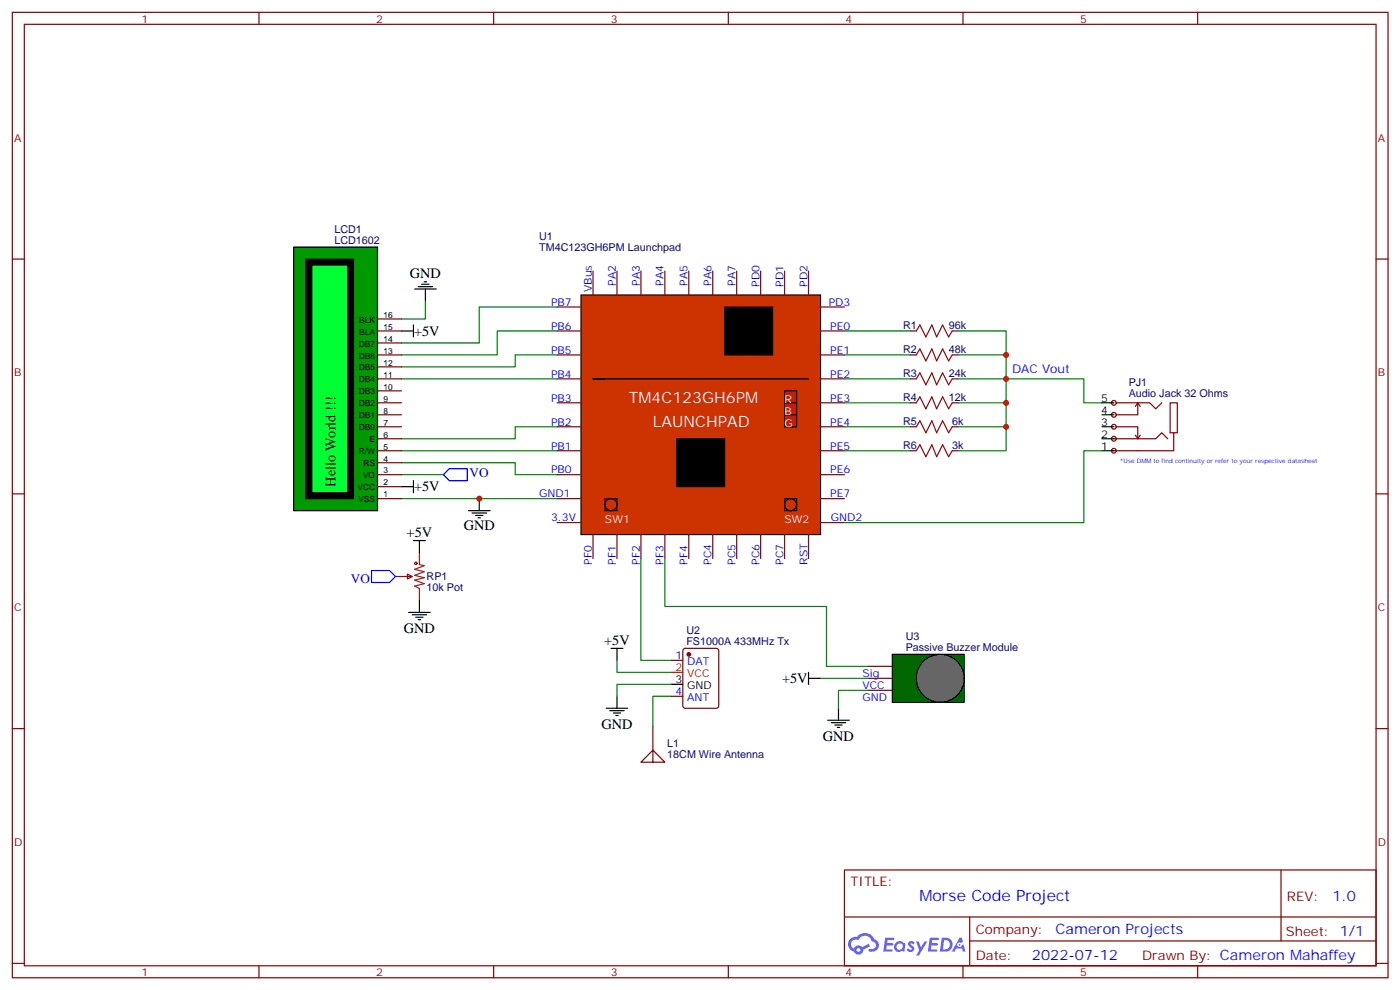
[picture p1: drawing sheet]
<svg xmlns="http://www.w3.org/2000/svg" width="413mm" height="292mm" viewBox="0 0 413 292" stroke-linecap="round" stroke-linejoin="round" font-family="sans-serif">
<g fill="none" stroke="#870000" stroke-width=".35">
<path d="M3.6 3.6h405.4v284.4h-405.4zM7.2 7.2h398.2v277.2h-398.2zM76.3 3.6v3.6M145.5 3.6v3.6M214.6 3.6v3.6M283.7 3.6v3.6M352.9 3.6v3.6M3.6 76.3h3.6M405.4 76.3h3.6M3.6 145.5h3.6M405.4 145.5h3.6M3.6 214.6h3.6"/>
<path d="M405.4 214.6h3.6M248.8 256.2h156.6v28.2h-156.6zM377.4 256.2v20.9M248.8 270.1h156.5M285.7 277.1h119.6M285.7 270.1v14.1M3.6 283.7h3.6M76.3 284.4v3.6M145.5 284.4v3.6M214.6 284.4v3.6M283.7 284.4v3.6M352.9 284.4v3.6"/>
<path d="M405.4 283.7h3.6"/>
</g>
<g fill="#5487ff">
<path d="M267.8 277.4a1.22 1.22 0 0 1 1.7 .3l-.4 .5a.47 .47 0 0 0-.3-.4 .47 .47 0 0 0-.5 .2l.2 .3a1.14 1.14 0 0 1 .7 1.7 1.14 1.14 0 0 1-1.9 0l-.2-.2 .5-.5 .7 .4a.29 .29 0 0 0 .4-.3 .29 .29 0 0 0-.3-.3 1.04 1.04 0 0 1-.6-1.7z"/>
<path d="M260.8 276.2h2.4l.3 .1-.1 .5-1.9 .1-.1 .9h1.5l.4 .3-.4 .4h-1.6l-.2 1.1h1.8l.1 .3-.1 .4h-2.7z"/>
<path d="M274 276.2h2.3l.3 .1-.1 .5-1.8 .1-.1 .9h1.5l.3 .3-.4 .4h-1.6l-.1 1.1h1.7l.2 .3-.2 .4h-2.6z"/>
<path d="M282.7 276.2h.7l.3 1.2-.6 .3a.69 .69 0 0 0-1 .3 .69 .69 0 0 0 .5 1 .69 .69 0 0 0 .8-.7l.5-.2 .6 2.2h-.8l-.2-.9h-1.8l-.5 .9h-.8z"/>
<path d="M269.9 277.2h.8l.6 1.9 1.1-1.9h.9l-2.6 4.2h-.8l.9-1.5z"/>
<path d="M277.5 276.2l-.6 4.1h1.3a2.11 2.11 0 0 0 2.5-2.1 2.11 2.11 0 0 0-2.5-2zM278.2 276.9a1.39 1.39 0 0 1 1.7 1.4 1.39 1.39 0 0 1-1.8 1.3h-.3z"/>
<path d="M263.8 277.8a1.54 1.54 0 0 0-.1 2.1 1.54 1.54 0 0 0 2.2 .2l.6 .2 .3-2.3-.2-.2-.4-.1a1.49 1.49 0 0 0-2.4 .1zM264.1 278.8a.94 .94 0 0 1 1.8 0 .94 .94 0 0 1-1.8 0z"/>
<path d="M250.5 276.5a2.18 2.18 0 0 0 1.1 3.7 1.44 1.44 0 0 0 1.6 1 1.44 1.44 0 0 0 1.2-1.5l2-1-.5-.8-1.9 1a1.47 1.47 0 0 0-2.4 .5 1.39 1.39 0 0 1-.7-2 1.39 1.39 0 0 1 2-.5 2.12 2.12 0 0 1 2.2-1.3 2.12 2.12 0 0 1 1.9 1.7 1.14 1.14 0 0 1 1.1 1.4 1.14 1.14 0 0 1-1.7 .8 .43 .43 0 0 0-.5 .3 .43 .43 0 0 0 .4 .5 1.98 1.98 0 0 0 2.5-1.2 1.98 1.98 0 0 0-1.2-2.5 3.1 3.1 0 0 0-5.3-.7l-.9 .1zM252.4 279.8a.55 .55 0 0 1 1.1 0 .55 .55 0 0 1-1.1 0z"/>
<circle cx="282.7" cy="278.3" r=".26"/>
</g>
<path d="M171.2 86.9h70.6v70.5h-70.6z" fill="#c30" stroke="#000" stroke-width=".35"/>
<g fill="none" stroke="#870000" stroke-width=".35">
<path d="M174.7 79.8v7.1M181.8 79.8v7.1M188.8 79.8v7.1M195.9 79.8v7.1M203 79.8v7.1M210 79.8v7.1M217.1 79.8v7.1M224.1 79.8v7.1M231.2 79.8v7.1M238.2 79.8v7.1M164.1 97.5h7.1M164.1 90.4h7.1"/>
<path d="M241.8 97.5h7M241.8 90.4h7M164.1 104.5h7.1M164.1 111.6h7.1M164.1 118.6h7.1M241.8 104.5h7M241.8 111.6h7M241.8 118.6h7M164.1 125.7h7.1M164.1 132.8h7.1M164.1 139.8h7.1M241.8 125.7h7"/>
<path d="M241.8 132.8h7M241.8 139.8h7M164.1 146.9h7.1M164.1 153.9h7.1M174.7 157.4v7.1M181.8 157.4v7.1M188.8 157.4v7.1M195.9 157.4v7.1M203 157.4v7.1M210 157.4v7.1M217.1 157.4v7.1M224.1 157.4v7.1"/>
<path d="M231.2 157.4v7.1M238.2 157.4v7.1M241.8 146.9h7M241.8 153.9h7"/>
</g>
<path d="M213.5 90.4h14.1v14.1h-14.1zM199.4 129.2h14.1v14.1h-14.1z" fill="#000" stroke="#000" stroke-width=".35"/>
<g fill="none" stroke="#000" stroke-width=".35">
<path d="M178.3 111.6h-3.6h63.5M178.3 146.9h3.5v3.5h-3.5zM231.2 146.9h3.5v3.5h-3.5z"/>
<circle cx="180" cy="148.6" r="1.76"/>
<circle cx="232.9" cy="148.6" r="1.76"/>
</g>
<path d="M231.2 115.1h3.5v10.6h-3.5z" fill="#f00" stroke="#000" stroke-width=".35"/>
<path d="M231.2 118.6h3.5v3.6h-3.5" fill="none" stroke="#000" stroke-width=".35"/>
<path d="M248.8 97.5h19.4M282.3 97.5h14.1v35.3h-14.1M248.8 104.5h19.4M248.8 111.6h19.4M248.8 118.6h19.4M282.3 111.6h37.1v7h5.3M282.3 104.5h14.1M282.3 118.6h14.1M248.8 125.7h19.4M248.8 132.8h19.4M282.3 125.7h14.1" fill="none" stroke="#008700" stroke-width=".35"/>
<path d="M270 97.5l1-1.8 1.8 3.5 1.8-3.5 1.4 3.5 1.7-3.5 1.8 3.5 1.1-1.7M270 104.5l1-1.7 1.8 3.5 1.8-3.5 1.4 3.5 1.7-3.5 1.8 3.5 1.1-1.8M270 111.6l1-1.8 1.8 3.5 1.8-3.5 1.4 3.5 1.7-3.5 1.8 3.5 1.1-1.7M270 118.6l1-1.7 1.8 3.5 1.8-3.5 1.4 3.5 1.7-3.5 1.8 3.5 1.1-1.8M270 125.7l1-1.8 1.8 3.6 1.8-3.6 1.4 3.6 1.7-3.6 1.8 3.6 1.1-1.8M270 132.8l1-1.8 1.8 3.5 1.8-3.5 1.4 3.5 1.7-3.5 1.8 3.5 1.1-1.7" fill="none" stroke="#a10000" stroke-width=".35"/>
<g fill="none" stroke="#870000" stroke-width=".35">
<path d="M268.2 97.5h1.8M280.6 97.5h1.7M268.2 104.5h1.8M268.2 111.6h1.8M268.2 118.6h1.8M280.6 104.5h1.7M280.6 111.6h1.7M280.6 118.6h1.7M328.2 118.6h10.6l1.7 1.8 1.8-1.8M335.2 118.6v3.6h-7M335.2 118.6l-.7 1.1M335.2 118.6l.8 1.1"/>
<path d="M268.2 125.7h1.8M268.2 132.8h1.8M280.6 125.7h1.7M280.6 132.8h1.7M328.2 125.7h7v3.5M334.5 128.2l.7 1M336 128.2l-.8 1M345.8 127.5h-1v-8.9h2.1v8.9h-1.1v5.3h-10.6"/>
</g>
<g fill="#f0f0f0" stroke="#870000" stroke-width=".35">
<circle cx="328.2" cy="118.6" r=".71"/>
<circle cx="328.2" cy="122.2" r=".71"/>
<circle cx="328.2" cy="125.7" r=".71"/>
<circle cx="328.2" cy="129.2" r=".71"/>
<circle cx="328.2" cy="132.8" r=".71"/>
</g>
<path d="M328.2 129.2h12.3l1.8-1.7 1.8 1.7M328.2 132.8h7M116.5 169.8h5M120.1 169.1l1.4 .7-1.4 .7zM197.7 194.5h3.5M201.4 191.2l.5-.2h9.2l.6 .4 .1 16.5-.5 .6-9.4 .1-.7-.5v-16.4zM197.7 205.1h3.5" fill="none" stroke="#870000" stroke-width=".35"/>
<g fill="none" stroke="#000" stroke-width=".35">
<path d="M118.3 97.5h3.5M121.8 95.7v3.5M122.2 85.1h6.3M123.2 84.4h4.3M124.3 83.7h2.1M125 83h.7M125.3 85.1v3.6M324.7 118.6h3.5M324.7 122.2h3.5M324.7 129.2h3.5M324.7 125.7h3.5M324.7 132.8h3.5"/>
<path d="M118.3 143.3h3.5M121.8 141.6v3.5M121.8 159.2h3.5M123.6 159.2v3.5M138 150.4h6.4M139.1 151.1h4.2M140.2 151.8h2.1M140.9 152.5h.7M141.2 146.9v3.5M123.6 176.8v3.6M120.4 180.4h6.4M121.5 181.1h4.2"/>
<path d="M122.5 181.8h2.1M123.2 182.5h.7M180 191h3.6M181.8 191v3.5M178.6 208.6h6.4M179.7 209.3h4.2M180.7 210h2.1M181.4 210.7h.7M181.8 205.1v3.5M197.7 201.5h3.5"/>
</g>
<g fill="none" stroke="#008700" stroke-width=".35">
<path d="M125.3 88.7v5.2h-7M164.1 90.4h-22.9v10.6h-22.9M164.1 97.5h-17.6v7h-28.2M118.3 111.6h45.8M164.1 104.5h-12.3v3.6h-33.5M118.3 136.3h33.5v3.5h12.3M118.3 132.8h45.8M118.3 139.8h12.3M164.1 125.7h-12.3v3.5h-33.5M324.7 132.8h-5.3v21.1h-70.6M118.3 146.9h45.8M188.8 164.5v30h8.9"/>
<path d="M181.8 194.5v3.5h15.9M197.7 201.5h-15.9v3.6"/>
</g>
<circle cx="122.5" cy="165.9" r=".35" fill="none" stroke="#a10000" stroke-width=".35"/>
<path d="M123.6 162.7v3.6l1.4 .3-2.8 1.1 2.8 .7-2.8 1 2.8 .7-2.8 .8 2.8 1-2.8 .7 1.4 .7v3.5" fill="none" stroke="#8c2424" stroke-width=".35"/>
<path d="M130.6 139.8l1.8-1.8h5.3v3.6h-5.3zM109.5 168h5.3l1.7 1.8-1.7 1.8h-5.3z" fill="none" stroke="#00f" stroke-width=".35"/>
<circle cx="203" cy="192.7" r=".53" fill="#870000" stroke="#870000" stroke-width=".35"/>
<path d="M197.7 198h3.5" fill="none" stroke="#f00" stroke-width=".35"/>
<path d="M86.5 72.8h24.7v77.6h-24.7z" fill="#090" stroke="#000" stroke-width=".35"/>
<g fill="none" stroke="#870000" stroke-width=".35">
<path d="M111.2 97.5h7.1M111.2 93.9h7.1M111.2 118.6h7.1M111.2 115.1h7.1M111.2 111.6h7.1M111.2 108.1h7.1M111.2 104.5h7.1M111.2 101h7.1M111.2 139.8h7.1M111.2 136.3h7.1M111.2 132.8h7.1M111.2 129.2h7.1"/>
<path d="M111.2 125.7h7.1M111.2 122.2h7.1M111.2 146.9h7.1M111.2 143.3h7.1"/>
</g>
<path d="M90.1 76.3h14.1v70.6h-14.1z" fill="#000" stroke="#000" stroke-width=".35"/>
<path d="M91.8 78.1h10.6v67h-10.6z" fill="none" stroke="#000" stroke-width=".35"/>
<path d="M91.8 78.1h10.6v67h-10.6z" fill="#0f3" stroke="#000" stroke-width=".35"/>
<path d="M255.9 196.3h7M255.9 199.8h7M192.4 213.9v7l3.5 3.6h-7.1l3.6-3.6v3.6M255.9 203.3h7" fill="none" stroke="#870000" stroke-width=".35"/>
<path d="M197.7 205.1h-5.3v8.8" fill="none" stroke="#008700" stroke-width=".35"/>
<path d="M262.9 192.7h21.2v14.1h-21.2z" fill="#060" stroke="#000" stroke-width=".35"/>
<circle cx="277" cy="199.8" r="7.1" fill="#666" stroke="#000" stroke-width=".35"/>
<path d="M195.9 164.5v14.1h47.6v17.7h12.4M241.8 199.8h14.1M255.9 203.3h-8.8v5.3" fill="none" stroke="#008700" stroke-width=".35"/>
<path d="M238.2 199.8h3.6M238.2 198v3.5M243.9 212.1h6.3M244.9 212.8h4.3M246 213.5h2.1M246.7 214.2h.7M247.1 208.6v3.5" fill="none" stroke="#000" stroke-width=".35"/>
<g fill="#c00">
<circle cx="296.4" cy="125.7" r=".88"/>
<circle cx="296.4" cy="118.6" r=".88"/>
<circle cx="296.4" cy="111.6" r=".88"/>
<circle cx="296.4" cy="104.5" r=".88"/>
<circle cx="141.2" cy="146.9" r=".88"/>
</g>
<g font-size="4.6" fill="#fff">
<text x="185.3" y="118.6">TM4C123GH6PM</text>
<text x="192.4" y="125.7">LAUNCHPAD</text>
</g>
<text font-size="4.6" fill="#00f" x="270.9" y="265.3">Morse Code Project</text>
<g font-size="4.2">
<text x="120.8" y="81.9">GND</text>
<text x="122" y="98.9">+5V</text>
<text x="98.9" y="143.3" transform="rotate(-90 98.9 143.3)">Hello World !!!</text>
<text x="122" y="144.7">+5V</text>
<text x="119.8" y="158.1">+5V</text>
<text x="136.6" y="156">GND</text>
<text x="119" y="186.4">GND</text>
<text x="178" y="189.8">+5V</text>
<text x="230.4" y="201.2">+5V</text>
<text x="177.2" y="214.7">GND</text>
<text x="242.5" y="218.2">GND</text>
</g>
<g font-size="4.2" fill="#00f">
<text x="392.6" y="265.5">1.0</text>
<text x="311" y="275">Cameron Projects</text>
<text x="304.1" y="282.9">2022-07-12</text>
</g>
<g font-size="3.9" fill="#00f">
<text x="138.3" y="140.6">VO</text>
<text x="103.4" y="171.6">VO</text>
</g>
<g font-size="3.9" fill="#800">
<text x="250.6" y="260.8">TITLE:</text>
<text x="379.2" y="265.5">REV:</text>
<text x="287.5" y="275">Company:</text>
<text x="378.9" y="275.6">Sheet: 1/1</text>
<text x="287.5" y="282.7">Date:</text>
<text x="336.5" y="282.8">Drawn By: Cameron Mahaffey</text>
</g>
<text font-size="3.5" fill="#00f" x="298.2" y="109.8">DAC Vout</text>
<g font-size="3.2" fill="#800">
<text x="41.7" y="6.6">1</text>
<text x="110.9" y="6.6">2</text>
<text x="180" y="6.6">3</text>
<text x="249.2" y="6.6">4</text>
<text x="318.3" y="6.6">5</text>
<text x="4.2" y="41.7">A</text>
<text x="406" y="41.7">A</text>
<text x="4.2" y="110.9">B</text>
<text x="406" y="110.9">B</text>
<text x="4.2" y="180">C</text>
<text x="406" y="180">C</text>
<text x="4.2" y="249.2">D</text>
<text x="406" y="249.2">D</text>
<text x="41.7" y="287.4">1</text>
<text x="110.9" y="287.4">2</text>
<text x="180" y="287.4">3</text>
<text x="249.2" y="287.4">4</text>
<text x="318.3" y="287.4">5</text>
</g>
<g font-size="3.2" fill="#000080">
<text x="98.5" y="71.7">LCD1602</text>
<text x="98.5" y="68.6">LCD1</text>
<text x="158.9" y="70.7">U1</text>
<text x="158.9" y="73.9">TM4C123GH6PM Launchpad</text>
<text x="266.1" y="96.8">R1</text>
<text x="279.6" y="96.8">96k</text>
<text x="266.1" y="103.9">R2</text>
<text x="279.6" y="103.9">48k</text>
<text x="266.1" y="110.9">R3</text>
<text x="279.6" y="110.9">24k</text>
<text x="332.6" y="113.7">PJ1</text>
<text x="266.1" y="118">R4</text>
<text x="279.6" y="118">12k</text>
<text x="332.6" y="116.9">Audio Jack 32 Ohms</text>
<text x="266.1" y="125">R5</text>
<text x="280.5" y="125">6k</text>
<text x="266.1" y="132.1">R6</text>
<text x="280.5" y="132.1">3k</text>
<text x="125.7" y="170.9">RP1</text>
<text x="125.7" y="174.1">10k Pot</text>
<text x="202.2" y="189.9">FS1000A 433MHz Tx</text>
<text x="202.2" y="186.7">U2</text>
<text x="266.9" y="191.7">Passive Buzzer Module</text>
<text x="266.9" y="188.5">U3</text>
<text x="196.6" y="220">L1</text>
<text x="196.6" y="223.2">18CM Wire Antenna</text>
</g>
<g font-size="3.2" fill="#00f">
<text x="174.4" y="86.1" transform="rotate(-90 174.4 86.1)">VBus</text>
<text x="181.4" y="84.2" transform="rotate(-90 181.4 84.2)">PA2</text>
<text x="188.5" y="84.2" transform="rotate(-90 188.5 84.2)">PA3</text>
<text x="195.5" y="84.2" transform="rotate(-90 195.5 84.2)">PA4</text>
<text x="202.6" y="84.2" transform="rotate(-90 202.6 84.2)">PA5</text>
<text x="209.7" y="84.2" transform="rotate(-90 209.7 84.2)">PA6</text>
<text x="216.7" y="84.2" transform="rotate(-90 216.7 84.2)">PA7</text>
<text x="223.8" y="84.4" transform="rotate(-90 223.8 84.4)">PD0</text>
<text x="230.8" y="84.4" transform="rotate(-90 230.8 84.4)">PD1</text>
<text x="237.9" y="84.4" transform="rotate(-90 237.9 84.4)">PD2</text>
<text x="162.4" y="90.1">PB7</text>
<text x="244.2" y="90.1">PD3</text>
<text x="162.4" y="97.1">PB6</text>
<text x="244.6" y="97.1">PE0</text>
<text x="162.4" y="104.2">PB5</text>
<text x="244.6" y="104.2">PE1</text>
<text x="162.4" y="111.2">PB4</text>
<text x="244.6" y="111.2">PE2</text>
<text x="162.4" y="118.3">PB3</text>
<text x="244.6" y="118.3">PE3</text>
<text x="162.4" y="125.3">PB2</text>
<text x="244.6" y="125.3">PE4</text>
<text x="162.4" y="132.4">PB1</text>
<text x="244.6" y="132.4">PE5</text>
<text x="162.4" y="139.5">PB0</text>
<text x="244.6" y="139.5">PE6</text>
<text x="158.9" y="146.5">GND1</text>
<text x="244.6" y="146.5">PE7</text>
<text x="162.4" y="153.6">3.3V</text>
<text x="244.8" y="153.6">GND2</text>
<text x="174.4" y="166.3" transform="rotate(-90 174.4 166.3)">PF0</text>
<text x="181.4" y="166.3" transform="rotate(-90 181.4 166.3)">PF1</text>
<text x="188.5" y="166.3" transform="rotate(-90 188.5 166.3)">PF2</text>
<text x="195.5" y="166.3" transform="rotate(-90 195.5 166.3)">PF3</text>
<text x="202.6" y="166.3" transform="rotate(-90 202.6 166.3)">PF4</text>
<text x="209.7" y="166.3" transform="rotate(-90 209.7 166.3)">PC4</text>
<text x="216.7" y="166.3" transform="rotate(-90 216.7 166.3)">PC5</text>
<text x="223.8" y="166.3" transform="rotate(-90 223.8 166.3)">PC6</text>
<text x="230.8" y="166.3" transform="rotate(-90 230.8 166.3)">PC7</text>
<text x="237.9" y="166.3" transform="rotate(-90 237.9 166.3)">RST</text>
<text x="199" y="194.1">1</text>
<text x="202.5" y="195.9">DAT</text>
<text x="254.1" y="199.4">Sig</text>
<text x="254.1" y="203">VCC</text>
<text x="199" y="204.7">4</text>
<text x="202.5" y="206.5">ANT</text>
<text x="254.1" y="206.5">GND</text>
</g>
<g font-size="3.2" fill="#fff">
<text x="231.2" y="118.6">R</text>
<text x="231.2" y="122.2">B</text>
<text x="231.2" y="125.7">G</text>
<text x="178.3" y="153.9">SW1</text>
<text x="231.2" y="153.9">SW2</text>
</g>
<g font-size="3.2">
<text x="324.4" y="118.3">5</text>
<text x="324.4" y="121.8">4</text>
<text x="324.4" y="125.3">3</text>
<text x="324.4" y="128.9">2</text>
<text x="324.4" y="132.4">1</text>
<text x="199" y="201.2">3</text>
<text x="202.5" y="203">GND</text>
</g>
<g font-size="3.2" fill="#f00">
<text x="199" y="197.7">2</text>
<text x="202.5" y="199.4">VCC</text>
</g>
<g font-size="2.5">
<text x="105.9" y="95">BLK</text>
<text x="113" y="93.6">16</text>
<text x="105.9" y="98.5">BLA</text>
<text x="113" y="100.6">14</text>
<text x="113" y="97.1">15</text>
<text x="105.7" y="105.6">DB6</text>
<text x="105.7" y="102.1">DB7</text>
<text x="113" y="107.7">12</text>
<text x="113" y="104.2">13</text>
<text x="105.7" y="112.6">DB4</text>
<text x="105.7" y="109.1">DB5</text>
<text x="113" y="111.2">11</text>
<text x="105.7" y="119.7">DB2</text>
<text x="105.7" y="116.2">DB3</text>
<text x="113" y="118.3">9</text>
<text x="113" y="114.8">10</text>
<text x="105.7" y="123.2">DB1</text>
<text x="113" y="125.3">7</text>
<text x="113" y="121.8">8</text>
<text x="105.7" y="126.8">DB0</text>
<text x="108.9" y="130.3">E</text>
<text x="113" y="128.9">6</text>
<text x="105.7" y="133.8">R/W</text>
<text x="107.1" y="137.3">RS</text>
<text x="113" y="135.9">4</text>
<text x="113" y="132.4">5</text>
<text x="107" y="140.9">VO</text>
<text x="113" y="143">2</text>
<text x="113" y="139.5">3</text>
<text x="105.3" y="144.4">VCC</text>
<text x="105.6" y="147.9">VSS</text>
<text x="113" y="146.5">1</text>
</g>
<text font-size="1.8" fill="#00f" x="330" y="136.3">*Use DMM to find continuity or refer to your respective datasheet</text>
</svg>
